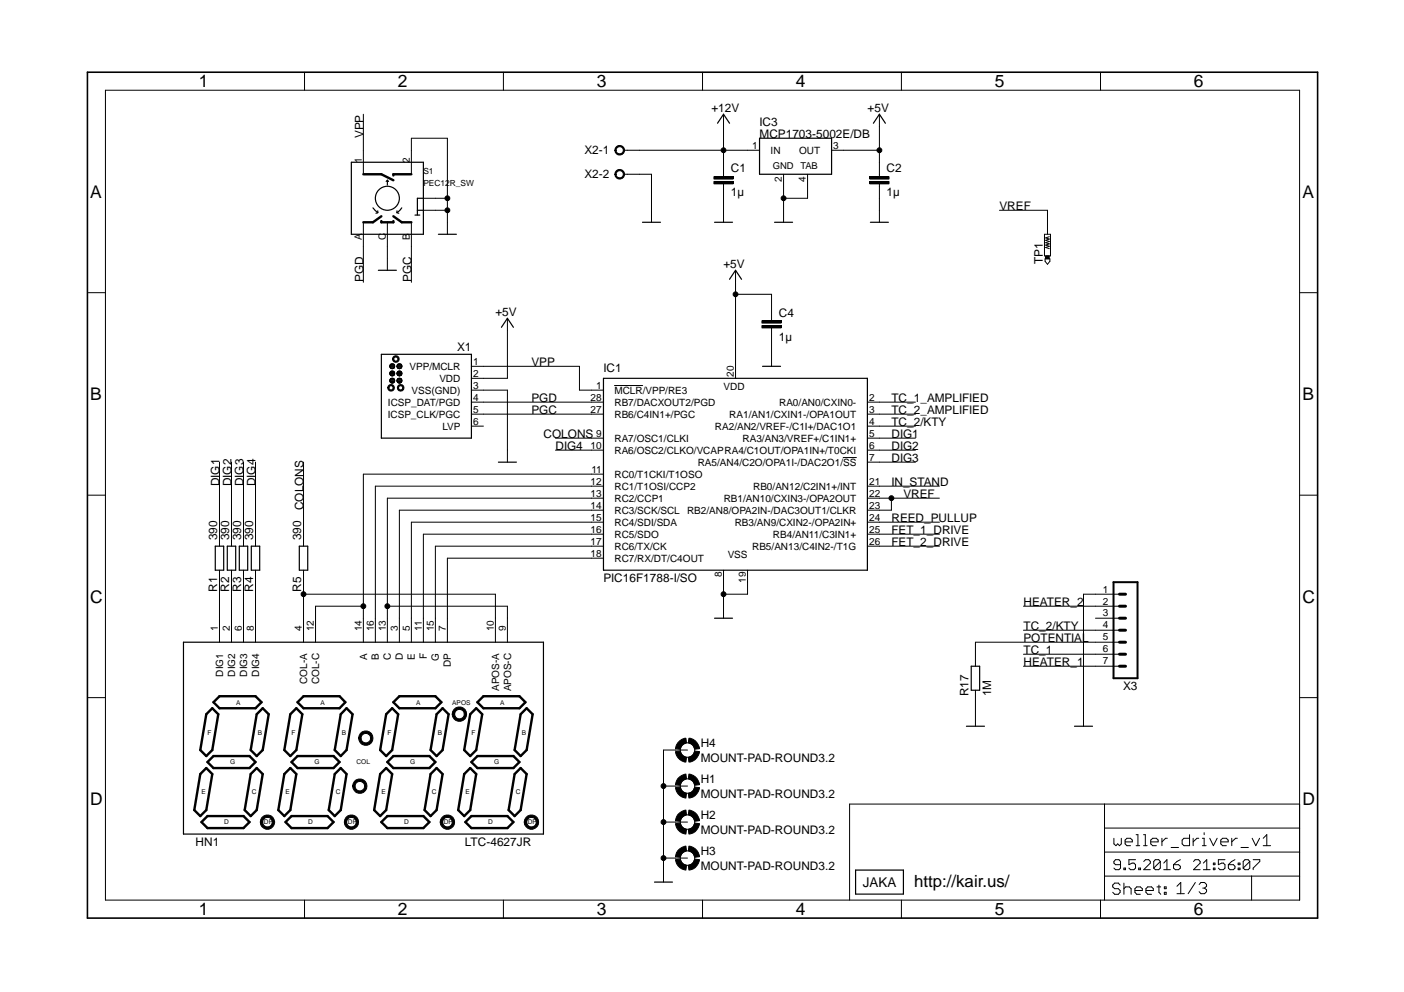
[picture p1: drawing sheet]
<svg xmlns="http://www.w3.org/2000/svg" width="297mm" height="210mm" viewBox="0 0 297 210" stroke-linecap="round" stroke-linejoin="round" font-family="sans-serif">
<g fill="none" stroke="#000" stroke-width=".21">
<path d="M22.3 19.1h252.7v171.4h-252.7zM64.4 15.3v3.8M106.5 15.3v3.8M148.6 15.3v3.8M190.7 15.3v3.8M232.8 15.3v3.8M76.9 24.2v12.7M87 36.9v-7.6h7.7v20.3M130.4 31a1.03 1.03 0 0 1 1.6 .3 1.03 1.03 0 0 1-.6 1.5 1.03 1.03 0 0 1-1.3-1h.2a.78 .78 0 0 1 1.2-.6 .78 .78 0 0 1 .1 1.3 .78 .78 0 0 1-1.2-.4l-.1-.3h-.2zM130.4 36.1a1.03 1.03 0 0 1 1.6 .3 1.03 1.03 0 0 1-.6 1.5 1.03 1.03 0 0 1-1.3-1h.2a.78 .78 0 0 1 1.2-.7 .78 .78 0 0 1 .1 1.3 .78 .78 0 0 1-1.2-.3l-.1-.3h-.2zM132 31.8h28.7M132 36.9h5.8v10.1"/>
<path d="M151 38.4h4.1v.5h-4.1zM151 37.4h4.1v.5h-4.1zM153.1 24.2v13.2M153.1 38.9v8.1M165.8 36.9v10.1M170.9 36.9v5.1h-5.1M175.9 31.8h10.2M184 38.4h4.1v.5h-4.1zM184 37.4h4.1v.5h-4.1zM186.1 24.2v13.2M186.1 38.9v8.1M76.9 47v12.7"/>
<path d="M82 47v10.2M87 47v12.7M89.6 42h5.1M89.6 44.5h5.1M155.6 57.2v22.9M211.5 44.5h10.1v5.1M221 49.6h1.2v4.5h-1.2zM221.1 54.8h1v.5l-.5 .6-.5-.6zM221.2 54.1h.8v.6h-.8zM222 50.1l-.8 .2 .8 .3-.8 .2 .8 .3-.8 .3 .8 .2-.8 .3 .8 .2-.8 .3 .8 .2M18.5 61.9h3.8M83.1 75.6a.7 .7 0 0 1 1.2-.1 .7 .7 0 0 1-.3 1.1 .7 .7 0 0 1-.9-.6h.2a.44 .44 0 0 1 .3-.4 .44 .44 0 0 1 .5 .1 .45 .45 0 0 1 0 .6 .45 .45 0 0 1-.6 .1l-.2-.4h-.2z"/>
<path d="M99.7 77.5h22.9v5h5.1M107.4 67.4v12.7h-7.7M155.6 62.3h7.6v5.6M161.2 68.9h4.1v.5h-4.1zM161.2 67.9h4.1v.5h-4.1zM163.2 69.4v8.1M275 61.9h3.8M46.4 97.8v17.8M49 97.8v17.8M51.5 97.8v17.8M54.1 97.8v17.8M64.2 97.8v17.8"/>
<path d="M82.1 81.7a.7 .7 0 0 1 1.2-.1 .7 .7 0 0 1-.3 1.1 .7 .7 0 0 1-1-.7h.3v-.2a.46 .46 0 0 1 .5-.2 .46 .46 0 0 1 .4 .4l-.1 .3a.43 .43 0 0 1-.5 .2 .43 .43 0 0 1-.3-.5h-.3zM84.2 81.7a.7 .7 0 0 1 1.1-.1 .7 .7 0 0 1-.3 1.1 .7 .7 0 0 1-.9-.7h.2l.1-.2a.46 .46 0 0 1 .5-.2 .46 .46 0 0 1 .3 .4l-.1 .3a.43 .43 0 0 1-.5 .2 .43 .43 0 0 1-.3-.5h-.2zM99.7 87.6h28M99.7 85.1h28M99.7 82.5h7.7v15.3M99.7 90.2h2.6M117.5 92.7h10.2M117.5 95.2h10.2M130 81.6h6M178.4 96.8h2.8M183.5 87.6h10.2M183.5 85.1h10.2"/>
<path d="M183.5 90.2h10.2M183.5 92.7h10.2M183.5 95.2h10.2M183.5 97.8h10.2M18.5 104.8h3.8M127.7 118.1h-33v17.8M127.7 102.9h-48.3v33M127.7 105.4h-45.7v30.5M127.7 107.9h-43.2v28M127.7 110.5h-40.7v25.4M127.7 113h-38.1v22.9M127.7 115.6h-35.6v20.3"/>
<path d="M127.7 100.3h-50.8v35.6M183.5 102.9h15.3M183.5 105.4h15.3M183.5 110.5h15.3M183.5 113h15.3M183.5 115.6h15.3M188.6 105.4v2.5h-5.1M275 104.8h3.8M46.4 120.6v15.3M49 120.6v15.3M51.5 120.6v15.3M54.1 120.6v15.3"/>
<path d="M64.2 120.6v15.3M64.2 125.7h40.6v10.2M76.9 128.3h-10.1v7.6M82 128.3h25.4v7.6M153.1 120.6v10.2M158.2 120.6v5.1h-5.1M216.5 128.3h20.4M216.5 133.3h20.4M216.5 138.4h20.4M231.8 130.8h5.1M236.9 125.7h-7.7v28M236.9 135.9h-30.5v5.1"/>
<path d="M18.5 147.6h3.8M76.2 155.2a1.53 1.53 0 0 1 2.5 .2 1.53 1.53 0 0 1-.9 2.3 1.53 1.53 0 0 1-1.9-1.5h.5a1.02 1.02 0 0 1 1.3-1 1.02 1.02 0 0 1 .4 1.6 1.02 1.02 0 0 1-1.6-.3l-.1-.3h-.5zM96.1 150.1a1.53 1.53 0 0 1 2.4 .2 1.53 1.53 0 0 1-.9 2.3 1.53 1.53 0 0 1-1.9-1.5h.5a1.02 1.02 0 0 1 1.3-1 1.02 1.02 0 0 1 .4 1.6 1.02 1.02 0 0 1-1.6-.2l-.1-.4h-.5l.1-.5zM142.9 159l1-.1a1.57 1.57 0 0 0 1.3 1.4l-.1 .9a2.45 2.45 0 0 1-2.2-2.2zM143.8 156.7l1.3-.5 .1 1a1.57 1.57 0 0 0-1.3 1.3l-1-.1a2.35 2.35 0 0 1 .9-1.7zM145.5 158.7h-5.1v27.9M145.8 156.2a2.44 2.44 0 0 1 2.2 2.2l-1 .1a1.56 1.56 0 0 0-1.4-1.3zM206.4 146v7.7M216.5 141h20.4M275 147.6h3.8M55.4 173a1.52 1.52 0 0 1 2.4 .1 1.52 1.52 0 0 1-.8 2.3 1.52 1.52 0 0 1-1.9-1.5h.5a1.01 1.01 0 0 1 1.4-.8 1.01 1.01 0 0 1 .2 1.7 1.01 1.01 0 0 1-1.6-.5v-.4h-.5zM73.2 173a1.52 1.52 0 0 1 2.4 .1 1.52 1.52 0 0 1-.8 2.3 1.52 1.52 0 0 1-1.9-1.5h.4a1.01 1.01 0 0 1 1.4-1 1.01 1.01 0 0 1 .4 1.7 1.01 1.01 0 0 1-1.7-.3l-.1-.4h-.4z"/>
<path d="M75 165.4a1.53 1.53 0 0 1 2.4 .2 1.53 1.53 0 0 1-.9 2.2 1.53 1.53 0 0 1-1.9-1.5h.5a1.02 1.02 0 0 1 1.4-.9 1.02 1.02 0 0 1 .4 1.6 1.02 1.02 0 0 1-1.7-.3l-.1-.4h-.5zM93.5 173a1.53 1.53 0 0 1 2.5 .2 1.53 1.53 0 0 1-.9 2.3 1.53 1.53 0 0 1-2-1.6h.5a1.01 1.01 0 0 1 1.4-1 1.01 1.01 0 0 1 .4 1.7 1.01 1.01 0 0 1-1.7-.3l-.1-.4h-.5l.1-.5zM111.3 173a1.53 1.53 0 0 1 2.4 .2 1.53 1.53 0 0 1-.9 2.3 1.53 1.53 0 0 1-1.9-1.6h.5a1.01 1.01 0 0 1 1.4-1 1.01 1.01 0 0 1 .4 1.7 1.01 1.01 0 0 1-1.7-.3l-.1-.4h-.5l.1-.5zM140.4 166.3h5.1M140.4 173.9h5.1M142.9 166.7l1-.2a1.47 1.47 0 0 0 1.3 1.4l-.1 1a2.45 2.45 0 0 1-2.2-2.2zM142.9 174.3l1-.1a1.47 1.47 0 0 0 1.3 1.3l-.1 1a2.45 2.45 0 0 1-2.2-2.2zM143.4 164.7a2.86 2.86 0 0 1 1.7-.9l.1 1a1.57 1.57 0 0 0-1.3 1.4l-1-.2zM143.4 172.3a2.86 2.86 0 0 1 1.7-.9l.1 1a1.57 1.57 0 0 0-1.3 1.4l-1-.1zM143.4 180a2.86 2.86 0 0 1 1.7-1l.1 1a1.46 1.46 0 0 0-1.3 1.4l-1-.1 .2-.9zM145.6 167.9a1.46 1.46 0 0 0 1.4-1.4l1 .2a2.57 2.57 0 0 1-2.2 2.2zM145.6 175.5a1.46 1.46 0 0 0 1.4-1.3l1 .1a2.57 2.57 0 0 1-2.2 2.2z"/>
<path d="M145.6 160.3a1.56 1.56 0 0 0 1.4-1.4l1 .1a2.57 2.57 0 0 1-2.2 2.2zM145.8 163.8a2.55 2.55 0 0 1 2.2 2.2l-1 .2a1.56 1.56 0 0 0-1.4-1.4zM145.8 171.4a2.55 2.55 0 0 1 2.2 2.3l-1 .1a1.56 1.56 0 0 0-1.4-1.4zM145.8 179a2.55 2.55 0 0 1 2.2 2.3l-1 .1a1.46 1.46 0 0 0-1.4-1.4zM233.7 170.1v20.4M233.7 175.2h41.3M235.7 177.4v1.2l.4 .3 .4-.3 .4 .3 .3-.3v-1.2M238 178.1h1.6v-.3l-.4-.4h-.8l-.4 .4v.8l.4 .3h.8M240.4 178.9h.7M240.4 176.6h.3v2.3M241.9 178.9h.8M241.9 176.6h.4v2.3"/>
<path d="M243.5 178.1h1.5v-.3l-.4-.4h-.7l-.4 .4v.8l.4 .3h.7M245.8 177.4v1.5M247 177.4h-.4l-.8 .7M247.8 179.3h1.5M251.7 176.6v2.3h-1.2l-.4-.3v-.8l.4-.4h1.2M252.4 177.4v1.5M253.6 177.4h-.4l-.8 .7M254.4 178.9h.8M254.4 177.4h.4v1.5M254.8 176.2v.4M255.9 177.4l.8 1.5 .8-1.5M258.3 178.1h1.5v-.3l-.3-.4h-.8l-.4 .4v.8l.4 .3h.8"/>
<path d="M260.6 177.4v1.5M261.8 177.4h-.4l-.8 .7M262.5 179.3h1.6M264.9 177.4l.8 1.5 .8-1.5M267.2 178.9h1.6M267.2 177.4l.8-.8v2.3M275 170.1h-95.3v20.4M64.4 190.5v3.8M106.5 190.5v3.8M140.4 181.6h5.1M142.9 181.9l1-.1a1.47 1.47 0 0 0 1.3 1.3l-.1 1a2.45 2.45 0 0 1-2.2-2.2zM145.6 183.1a1.46 1.46 0 0 0 1.4-1.3l1 .1a2.57 2.57 0 0 1-2.2 2.2z"/>
<path d="M148.6 190.5v3.8M190.7 190.5v3.8M232.8 190.5v3.8M233.7 185.4h41.3M233.7 180.3h41.3M237 187.3l-.4-.4h-.8l-.4 .4v.4l.4 .3h.8l.4 .4v.4l-.4 .4h-.8l-.4-.4M237.1 183h-1.1l-.3-.4v-.3l.3-.4h.7l.4 .4v1.4l-.4 .3h-.7l-.3-.3M237.8 183.7h.3v.3h-.3zM237.8 186.9v2.3M237.8 188l.4-.3h.7l.4 .3v1.2M240.1 188.4h1.6v-.4l-.4-.3h-.8l-.4 .3v.8l.4 .4h.8M240.2 181.9h-1.4v1.1l.7-.4h.4l.3 .4v.7l-.3 .3h-.7l-.4-.3"/>
<path d="M240.9 183.7h.4v.3h-.4zM242 182.3l.4-.4h.6l.4 .4v.3l-1.4 1.4h1.4M242.4 188.4h1.6v-.4l-.4-.3h-.8l-.4 .3v.8l.4 .4h.8M244.8 187.7h.8M245.2 187.3v1.5l.4 .4M245.5 182.3v1.4l-.4 .3h-.7l-.3-.3M245.5 182.3l-.4-.4h-.7l-.3 .4v1.4M245.5 182.3l-1.4 1.4M246.2 184h1.4M246.2 182.6l.7-.7v2.1M246.3 187.7h.4v.3h-.4zM246.3 188.8h.4v.4h-.4z"/>
<path d="M248.3 183h1l.4 .3v.4l-.4 .3h-.6l-.4-.3zM249 187.5l.8-.8v2.4M249 189.1h1.6M249.7 181.9l-.7 .4-.7 .7M252.5 182.3l.4-.4h.7l.3 .4v.3l-1.4 1.4h1.4M252.9 186.7l-1.5 2.4M253.7 187.2l.4-.5h.7l.5 .5v.3l-.5 .4M254.5 187.9h.3M254.6 184h1.4M254.6 182.6l.7-.7v2.1M254.8 187.9l.5 .4v.4l-.5 .4h-.7l-.4-.4M256.7 183.7h.3v.3h-.3z"/>
<path d="M256.7 182.6h.3v.4h-.3zM259.2 181.9h-1.4v1.1l1-.4 .4 .4v.7l-.4 .3h-.7l-.3-.3M259.9 183h1l.4 .3v.4l-.4 .3h-.7l-.3-.3zM261.3 181.9l-.7 .4-.7 .7M262 183.7h.3v.3h-.3zM262 182.6h.3v.4h-.3zM264.4 182.3v1.4l-.3 .3h-.7l-.4-.3M264.4 182.3l-.3-.4h-.7l-.4 .4v1.4M264.4 182.3l-1.4 1.4M264.8 185.4v5.1M265.1 181.9h1.4v.4l-1.4 1.4v.3"/>
<circle cx="153.1" cy="31.8" r=".51"/>
<circle cx="186" cy="31.8" r=".51"/>
<circle cx="94.6" cy="44.5" r=".51"/>
<circle cx="94.6" cy="42" r=".51"/>
<circle cx="165.8" cy="42" r=".51"/>
<circle cx="155.6" cy="62.3" r=".51"/>
<circle cx="188.6" cy="105.4" r=".51"/>
<circle cx="64.2" cy="125.7" r=".51"/>
<circle cx="76.9" cy="128.3" r=".51"/>
<circle cx="81.9" cy="128.3" r=".51"/>
<circle cx="153.1" cy="125.7" r=".51"/>
<circle cx="145.5" cy="158.7" r="1.53"/>
<circle cx="140.4" cy="173.9" r=".51"/>
<circle cx="140.4" cy="166.3" r=".51"/>
<circle cx="145.5" cy="166.3" r="1.53"/>
<circle cx="145.5" cy="173.9" r="1.53"/>
<circle cx="140.4" cy="181.6" r=".51"/>
<circle cx="145.5" cy="181.6" r="1.53"/>
</g>
<path d="M18.5 15.3h260.3v179h-260.3z" fill="none" stroke="#000" stroke-width=".34"/>
<g fill="none" stroke="#000" stroke-width=".25">
<path d="M74.3 34.3h15.3v15.3h-15.3zM82 38.1v1.1M82 38.1l.2 .3M82 38.1l-.3 .3M151.8 26.1l1.3-1.9 1.2 1.9M160.7 29.3h15.2v7.6h-15.2zM184.8 26.1l1.3-1.9 1.2 1.9M78.9 44l1 1M79.9 45l-.4 .1M79.9 44.6v.4M80 57.2h3.9M84 45l.4 .1"/>
<path d="M84 44.6v.4M85 44l-1 1M87.8 45.5h1M88.3 44.5h1.3M89.6 42h-1.3v3.5M92.7 49.6h3.9M135.9 47h3.8M151.2 47h3.8M154.3 59.1l1.3-1.9 1.3 1.9M163.9 47h3.8M184.1 47h3.9M80.7 75h19v17.7h-19z"/>
<path d="M82.5 77.5l.2 .4M82.5 77.5h1M82.5 79l.2 .4M82.5 79h1M82.5 77.7h.9M82.5 77.3h.9M82.5 79.2h.9M82.5 78.8h.9M82.6 77.1h.7M82.6 78.7h.7M82.7 77.9l.3 .1 .3-.1M82.7 77.9h.6"/>
<path d="M82.7 79.4l.3 .1 .3-.1M82.7 79.4h.6M83.4 77.3v.4M83.4 78.8v.4M83.4 77.3a.52 .52 0 0 0-.5-.3 .52 .52 0 0 0-.4 .5M83.4 77.7l-.1 .2M83.4 78.8a.52 .52 0 0 0-.5-.3 .52 .52 0 0 0-.4 .5M83.4 79.2l-.1 .2M84 77.5h1M84 77.5l.1 .2M84 79h1M84 79l.1 .2"/>
<path d="M84 77.7h1M84 77.3h1M84 79.2h1M84 78.8h1M84.1 78.8a.51 .51 0 0 1 .9 0M84.1 77.3a.51 .51 0 0 1 .9 0M84.1 79.2l.1 .2M84.1 77.3l-.1 .2M84.1 77.7l.1 .2M84.1 78.8l-.1 .2M84.2 77.1h.6M84.2 78.7h.6"/>
<path d="M84.2 77.9h.6M84.2 77.9l.3 .1 .3-.1M84.2 79.4h.6M84.2 79.4l.3 .1 .3-.1M85 77.3v.4M85 78.8v.4M85 77.7l-.2 .2M85 79.2l-.2 .2M106.1 69.3l1.3-1.9 1.2 1.9M161.3 77.5h3.8M82.5 80.6a.52 .52 0 0 1 .7-.5 .52 .52 0 0 1 .1 .8M82.5 80.6h1"/>
<path d="M82.5 80.6l.2 .3M82.5 80.7h.9M82.5 80.3h.9M82.6 80.2h.7M82.7 80.9h.6M82.7 80.9l.3 .2 .3-.2M84 80.6a.52 .52 0 0 1 .7-.5 .52 .52 0 0 1 .1 .8M84 80.6l.2 .3M84 80.6h1M84 80.7h1M84 80.3h1M84.2 80.2h.6"/>
<path d="M84.2 80.9l.3 .2 .3-.2M84.2 80.9h.6M105.4 97.8h3.9M127.7 80.1h55.8v40.5h-55.8zM45.5 115.6h1.8v5h-1.8zM48.1 115.6h1.8v5h-1.8zM50.6 115.6h1.8v5h-1.8zM53.2 115.6h1.7v5h-1.7zM63.3 115.6h1.8v5h-1.8zM38.8 135.9h76.2v40.6h-76.2zM151.2 130.8h3.8M204.5 153.7h3.8"/>
<path d="M205.5 141h1.8v5h-1.8zM227.3 153.7h3.8M138.5 186.6h3.8M181 184.1h10.1v5.1h-10.1z"/>
<circle cx="82" cy="42" r="2.54"/>
</g>
<g fill="#000">
<path d="M130.4 31a1.03 1.03 0 0 1 1.6 .3 1.03 1.03 0 0 1-.6 1.5 1.03 1.03 0 0 1-1.3-1h.2a.78 .78 0 0 1 1.2-.6 .78 .78 0 0 1 .1 1.3 .78 .78 0 0 1-1.2-.4l-.1-.3h-.2z" fill-rule="evenodd"/>
<path d="M130.4 36.1a1.03 1.03 0 0 1 1.6 .3 1.03 1.03 0 0 1-.6 1.5 1.03 1.03 0 0 1-1.3-1h.2a.78 .78 0 0 1 1.2-.7 .78 .78 0 0 1 .1 1.3 .78 .78 0 0 1-1.2-.3l-.1-.3h-.2z" fill-rule="evenodd"/>
<path d="M151 38.4h4.1v.5h-4.1z" fill-rule="evenodd"/>
<path d="M151 37.4h4.1v.5h-4.1z" fill-rule="evenodd"/>
<path d="M184 38.4h4.1v.5h-4.1z" fill-rule="evenodd"/>
<path d="M184 37.4h4.1v.5h-4.1z" fill-rule="evenodd"/>
<path d="M221.2 54.1h.8v.6h-.8z" fill-rule="evenodd"/>
<path d="M83.1 75.6a.7 .7 0 0 1 1.2-.1 .7 .7 0 0 1-.3 1.1 .7 .7 0 0 1-.9-.6h.2a.44 .44 0 0 1 .3-.4 .44 .44 0 0 1 .5 .1 .45 .45 0 0 1 0 .6 .45 .45 0 0 1-.6 .1l-.2-.4h-.2z" fill-rule="evenodd"/>
<path d="M161.2 68.9h4.1v.5h-4.1z" fill-rule="evenodd"/>
<path d="M161.2 67.9h4.1v.5h-4.1z" fill-rule="evenodd"/>
<path d="M82.1 81.7a.7 .7 0 0 1 1.2-.1 .7 .7 0 0 1-.3 1.1 .7 .7 0 0 1-1-.7h.3v-.2a.46 .46 0 0 1 .5-.2 .46 .46 0 0 1 .4 .4l-.1 .3a.43 .43 0 0 1-.5 .2 .43 .43 0 0 1-.3-.5h-.3z" fill-rule="evenodd"/>
<path d="M84.2 81.7a.7 .7 0 0 1 1.1-.1 .7 .7 0 0 1-.3 1.1 .7 .7 0 0 1-.9-.7h.2l.1-.2a.46 .46 0 0 1 .5-.2 .46 .46 0 0 1 .3 .4l-.1 .3a.43 .43 0 0 1-.5 .2 .43 .43 0 0 1-.3-.5h-.2z" fill-rule="evenodd"/>
<path d="M76.2 155.2a1.53 1.53 0 0 1 2.5 .2 1.53 1.53 0 0 1-.9 2.3 1.53 1.53 0 0 1-1.9-1.5h.5a1.02 1.02 0 0 1 1.3-1 1.02 1.02 0 0 1 .4 1.6 1.02 1.02 0 0 1-1.6-.3l-.1-.3h-.5z" fill-rule="evenodd"/>
<path d="M96.1 150.1a1.53 1.53 0 0 1 2.4 .2 1.53 1.53 0 0 1-.9 2.3 1.53 1.53 0 0 1-1.9-1.5h.5a1.02 1.02 0 0 1 1.3-1 1.02 1.02 0 0 1 .4 1.6 1.02 1.02 0 0 1-1.6-.2l-.1-.4h-.5l.1-.5z" fill-rule="evenodd"/>
<path d="M142.9 159l1-.1a1.57 1.57 0 0 0 1.3 1.4l-.1 .9a2.45 2.45 0 0 1-2.2-2.2z" fill-rule="evenodd"/>
<path d="M143.8 156.7l1.3-.5 .1 1a1.57 1.57 0 0 0-1.3 1.3l-1-.1a2.35 2.35 0 0 1 .9-1.7z" fill-rule="evenodd"/>
<path d="M145.8 156.2a2.44 2.44 0 0 1 2.2 2.2l-1 .1a1.56 1.56 0 0 0-1.4-1.3z" fill-rule="evenodd"/>
<path d="M55.4 173a1.52 1.52 0 0 1 2.4 .1 1.52 1.52 0 0 1-.8 2.3 1.52 1.52 0 0 1-1.9-1.5h.5a1.01 1.01 0 0 1 1.4-.8 1.01 1.01 0 0 1 .2 1.7 1.01 1.01 0 0 1-1.6-.5v-.4h-.5z" fill-rule="evenodd"/>
<path d="M73.2 173a1.52 1.52 0 0 1 2.4 .1 1.52 1.52 0 0 1-.8 2.3 1.52 1.52 0 0 1-1.9-1.5h.4a1.01 1.01 0 0 1 1.4-1 1.01 1.01 0 0 1 .4 1.7 1.01 1.01 0 0 1-1.7-.3l-.1-.4h-.4z" fill-rule="evenodd"/>
<path d="M75 165.4a1.53 1.53 0 0 1 2.4 .2 1.53 1.53 0 0 1-.9 2.2 1.53 1.53 0 0 1-1.9-1.5h.5a1.02 1.02 0 0 1 1.4-.9 1.02 1.02 0 0 1 .4 1.6 1.02 1.02 0 0 1-1.7-.3l-.1-.4h-.5z" fill-rule="evenodd"/>
<path d="M93.5 173a1.53 1.53 0 0 1 2.5 .2 1.53 1.53 0 0 1-.9 2.3 1.53 1.53 0 0 1-2-1.6h.5a1.01 1.01 0 0 1 1.4-1 1.01 1.01 0 0 1 .4 1.7 1.01 1.01 0 0 1-1.7-.3l-.1-.4h-.5l.1-.5z" fill-rule="evenodd"/>
<path d="M111.3 173a1.53 1.53 0 0 1 2.4 .2 1.53 1.53 0 0 1-.9 2.3 1.53 1.53 0 0 1-1.9-1.6h.5a1.01 1.01 0 0 1 1.4-1 1.01 1.01 0 0 1 .4 1.7 1.01 1.01 0 0 1-1.7-.3l-.1-.4h-.5l.1-.5z" fill-rule="evenodd"/>
<path d="M142.9 166.7l1-.2a1.47 1.47 0 0 0 1.3 1.4l-.1 1a2.45 2.45 0 0 1-2.2-2.2z" fill-rule="evenodd"/>
<path d="M142.9 174.3l1-.1a1.47 1.47 0 0 0 1.3 1.3l-.1 1a2.45 2.45 0 0 1-2.2-2.2z" fill-rule="evenodd"/>
<path d="M143.4 164.7a2.86 2.86 0 0 1 1.7-.9l.1 1a1.57 1.57 0 0 0-1.3 1.4l-1-.2z" fill-rule="evenodd"/>
<path d="M143.4 172.3a2.86 2.86 0 0 1 1.7-.9l.1 1a1.57 1.57 0 0 0-1.3 1.4l-1-.1z" fill-rule="evenodd"/>
<path d="M145.6 167.9a1.46 1.46 0 0 0 1.4-1.4l1 .2a2.57 2.57 0 0 1-2.2 2.2z" fill-rule="evenodd"/>
<path d="M145.6 175.5a1.46 1.46 0 0 0 1.4-1.3l1 .1a2.57 2.57 0 0 1-2.2 2.2z" fill-rule="evenodd"/>
<path d="M145.6 160.3a1.56 1.56 0 0 0 1.4-1.4l1 .1a2.57 2.57 0 0 1-2.2 2.2z" fill-rule="evenodd"/>
<path d="M145.8 163.8a2.55 2.55 0 0 1 2.2 2.2l-1 .2a1.56 1.56 0 0 0-1.4-1.4z" fill-rule="evenodd"/>
<path d="M145.8 171.4a2.55 2.55 0 0 1 2.2 2.3l-1 .1a1.56 1.56 0 0 0-1.4-1.4z" fill-rule="evenodd"/>
<path d="M142.9 181.9l1-.1a1.47 1.47 0 0 0 1.3 1.3l-.1 1a2.45 2.45 0 0 1-2.2-2.2z" fill-rule="evenodd"/>
<path d="M143.4 180a2.86 2.86 0 0 1 1.7-1l.1 1a1.46 1.46 0 0 0-1.3 1.4l-1-.1 .2-.9z" fill-rule="evenodd"/>
<path d="M145.6 183.1a1.46 1.46 0 0 0 1.4-1.3l1 .1a2.57 2.57 0 0 1-2.2 2.2z" fill-rule="evenodd"/>
<path d="M145.8 179a2.55 2.55 0 0 1 2.2 2.3l-1 .1a1.46 1.46 0 0 0-1.4-1.4z" fill-rule="evenodd"/>
<circle cx="153.1" cy="31.8" r=".51"/>
<circle cx="186" cy="31.8" r=".51"/>
<circle cx="94.6" cy="44.5" r=".51"/>
<circle cx="94.6" cy="42" r=".51"/>
<circle cx="165.8" cy="42" r=".51"/>
<circle cx="155.6" cy="62.3" r=".51"/>
<circle cx="188.6" cy="105.4" r=".51"/>
<circle cx="64.2" cy="125.7" r=".51"/>
<circle cx="76.9" cy="128.3" r=".51"/>
<circle cx="81.9" cy="128.3" r=".51"/>
<circle cx="153.1" cy="125.7" r=".51"/>
<circle cx="140.4" cy="173.9" r=".51"/>
<circle cx="140.4" cy="166.3" r=".51"/>
<circle cx="140.4" cy="181.6" r=".51"/>
</g>
<g fill="none" stroke="#000" stroke-width=".51">
<path d="M76.9 36.9h3.8l2.5 1.2M87 36.9h-3.8v.2M80.7 45.8l-1.8 1.2h-2M80.7 46.8v.2h2.5v-.2M83.2 45.8l1.8 1.2h2M44.9 149.9l1.3 1.2-1.3 7.6-1.3 1.3-1.2-1.3 1.2-7.6zM45.2 148.6l1.2-1.3h7.7l1.2 1.3-1.2 1.3h-7.7zM55.6 149.9l1.3 1.2-1.3 7.6-1.3 1.3-1.3-1.3 1.3-7.6zM62.7 149.9l1.3 1.2-1.3 7.6-1.3 1.3-1.2-1.3 1.2-7.6zM62.9 148.6l1.3-1.3h7.6l1.3 1.3-1.3 1.3h-7.6zM73.3 149.9l1.3 1.2-1.3 7.6-1.2 1.3-1.3-1.3 1.3-7.6zM83 149.9l1.2 1.2-1.2 7.6-1.3 1.3-1.3-1.3 1.3-7.6z"/>
<path d="M83.2 148.6l1.3-1.3h7.6l1.3 1.3-1.3 1.3h-7.6zM92.4 151.1l1.2-1.2 1.3 1.2-1.3 7.6-1.2 1.3-1.3-1.3zM100.7 149.9l1.3 1.2-1.3 7.6-1.2 1.3-1.3-1.3 1.3-7.6zM101 148.6l1.3-1.3h7.6l1.3 1.3-1.3 1.3h-7.6zM111.4 149.9l1.3 1.2-1.3 7.6-1.3 1.3-1.2-1.3 1.2-7.6zM42.4 163.8l1.2-1.3 1.3 1.3-1.3 7.6-1.2 1.3-1.3-1.3zM42.6 173.9l1.3-1.2h7.6l1.3 1.2-1.3 1.3h-7.6zM43.9 161.2l1.3-1.2h7.6l1.3 1.2-1.3 1.3h-7.6zM54.3 162.5l1.3 1.3-1.3 7.6-1.3 1.3-1.2-1.3 1.2-7.6zM60.4 173.9l1.3-1.2h7.6l1.3 1.2-1.3 1.3h-7.6zM61.4 162.5l1.3 1.3-1.3 7.6-1.2 1.3-1.3-1.3 1.3-7.6zM61.7 161.2l1.2-1.2h7.7l1.2 1.2-1.2 1.3h-7.7z"/>
<path d="M72.1 162.5l1.2 1.3-1.2 7.6-1.3 1.3-1.2-1.3 1.2-7.6zM80.7 173.9l1.3-1.2h7.6l1.2 1.2-1.2 1.3h-7.6zM81.7 162.5l1.3 1.3-1.3 7.6-1.3 1.3-1.2-1.3 1.2-7.6zM82 161.2l1.2-1.2h7.6l1.3 1.2-1.3 1.3h-7.6zM92.4 162.5l1.2 1.3-1.2 7.6-1.3 1.3-1.3-1.3 1.3-7.6zM98.5 173.9l1.2-1.2h7.7l1.2 1.2-1.2 1.3h-7.7zM99.5 162.5l1.2 1.3-1.2 7.6-1.3 1.3-1.3-1.3 1.3-7.6zM99.7 161.2l1.3-1.2h7.6l1.3 1.2-1.3 1.3h-7.6zM110.1 162.5l1.3 1.3-1.3 7.6-1.2 1.3-1.3-1.3 1.3-7.6z"/>
</g>
<path d="M235.6 123.2h5.1v20.3h-5.1z" fill="none" stroke="#000" stroke-width=".42"/>
<path d="M236.9 130.8h1.2M236.9 128.3h1.2M236.9 125.7h1.2M236.9 135.9h1.2M236.9 133.3h1.2M236.9 138.4h1.2M236.9 141h1.2" fill="none" stroke="#000" stroke-width=".63"/>
<g font-size="3.7">
<text x="42" y="18.5">1</text>
<text x="84.2" y="18.5">2</text>
<text x="126.3" y="18.5">3</text>
<text x="168.4" y="18.5">4</text>
<text x="210.5" y="18.5">5</text>
<text x="252.6" y="18.5">6</text>
<text x="19.1" y="41.8">A</text>
<text x="275.5" y="41.8">A</text>
<text x="19.1" y="84.7">B</text>
<text x="275.5" y="84.7">B</text>
<text x="19.1" y="127.5">C</text>
<text x="275.5" y="127.5">C</text>
<text x="19.1" y="170.3">D</text>
<text x="275.5" y="170.3">D</text>
<text x="42" y="193.7">1</text>
<text x="84.2" y="193.7">2</text>
<text x="126.3" y="193.7">3</text>
<text x="168.4" y="193.7">4</text>
<text x="210.5" y="193.7">5</text>
<text x="252.6" y="193.7">6</text>
</g>
<text font-size="3.6" x="193.4" y="187.7">http://kair.us/</text>
<text font-size="2.8" x="182.5" y="187.7">JAKA</text>
<g font-size="2.5">
<text x="150.5" y="23.7">+12V</text>
<text x="183.6" y="23.7">+5V</text>
<text x="76.9" y="29.3" transform="rotate(-90 76.9 29.3)">VPP</text>
<text x="160.7" y="29.3">MCP1703-5002E/DB</text>
<text x="160.7" y="26.7">IC3</text>
<text x="123.7" y="32.7">X2-1</text>
<text x="123.7" y="37.8">X2-2</text>
<text x="154.6" y="41.6">1µ</text>
<text x="154.6" y="36.5">C1</text>
<text x="187.6" y="36.5">C2</text>
<text x="187.6" y="41.6">1µ</text>
<text x="211.5" y="44.5">VREF</text>
<text x="76.9" y="59.7" transform="rotate(-90 76.9 59.7)">PGD</text>
<text x="87" y="59.7" transform="rotate(-90 87 59.7)">PGC</text>
<text x="153.1" y="56.7">+5V</text>
<text x="220.6" y="55.9" transform="rotate(-90 220.6 55.9)">TP1</text>
<text x="104.8" y="66.8">+5V</text>
<text x="164.8" y="67">C4</text>
<text x="96.7" y="74.2">X1</text>
<text x="112.4" y="77.5">VPP</text>
<text x="164.8" y="72.1">1µ</text>
<text x="127.7" y="78.8">IC1</text>
<text x="112.4" y="85.1">PGD</text>
<text x="112.4" y="87.6">PGC</text>
<text x="188.6" y="87.6">TC_2_AMPLIFIED</text>
<text x="188.6" y="85.1">TC_1_AMPLIFIED</text>
<text x="115" y="92.7">COLONS</text>
<text x="117.5" y="95.2">DIG4</text>
<text x="188.6" y="92.7">DIG1</text>
<text x="188.6" y="95.2">DIG2</text>
<text x="188.6" y="90.2">TC_2/KTY</text>
<text x="188.6" y="97.8">DIG3</text>
<text x="46.4" y="102.9" transform="rotate(-90 46.4 102.9)">DIG1</text>
<text x="49" y="102.9" transform="rotate(-90 49 102.9)">DIG2</text>
<text x="51.5" y="102.9" transform="rotate(-90 51.5 102.9)">DIG3</text>
<text x="54.1" y="102.9" transform="rotate(-90 54.1 102.9)">DIG4</text>
<text x="64.2" y="107.9" transform="rotate(-90 64.2 107.9)">COLONS</text>
<text x="188.6" y="102.9">IN_STAND</text>
<text x="191.1" y="105.4">VREF</text>
<text x="188.6" y="110.5">REED_PULLUP</text>
<text x="188.6" y="113">FET_1_DRIVE</text>
<text x="45.9" y="114.3" transform="rotate(-90 45.9 114.3)">390</text>
<text x="48.5" y="114.3" transform="rotate(-90 48.5 114.3)">390</text>
<text x="51" y="114.3" transform="rotate(-90 51 114.3)">390</text>
<text x="53.5" y="114.3" transform="rotate(-90 53.5 114.3)">390</text>
<text x="63.7" y="114.3" transform="rotate(-90 63.7 114.3)">390</text>
<text x="188.6" y="115.6">FET_2_DRIVE</text>
<text x="45.9" y="125.2" transform="rotate(-90 45.9 125.2)">R1</text>
<text x="48.5" y="125.2" transform="rotate(-90 48.5 125.2)">R2</text>
<text x="51" y="125.2" transform="rotate(-90 51 125.2)">R3</text>
<text x="53.5" y="125.2" transform="rotate(-90 53.5 125.2)">R4</text>
<text x="63.7" y="125.2" transform="rotate(-90 63.7 125.2)">R5</text>
<text x="127.7" y="123.2">PIC16F1788-I/SO</text>
<text x="216.5" y="128.3">HEATER_2</text>
<text x="216.5" y="133.3">TC_2/KTY</text>
<text x="216.5" y="135.9">POTENTIAL</text>
<text x="216.5" y="138.4">TC_1</text>
<text x="216.5" y="141">HEATER_1</text>
<text x="204.9" y="147.3" transform="rotate(-90 204.9 147.3)">R17</text>
<text x="209.7" y="147.3" transform="rotate(-90 209.7 147.3)">1M</text>
<text x="237.6" y="146">X3</text>
<text x="148.2" y="161.2">MOUNT-PAD-ROUND3.2</text>
<text x="148.2" y="158.2">H4</text>
<text x="148.2" y="165.8">H1</text>
<text x="148.2" y="168.8">MOUNT-PAD-ROUND3.2</text>
<text x="148.2" y="173.4">H2</text>
<text x="41.4" y="179">HN1</text>
<text x="98.3" y="179">LTC-4627JR</text>
<text x="148.2" y="176.4">MOUNT-PAD-ROUND3.2</text>
<text x="148.2" y="184">MOUNT-PAD-ROUND3.2</text>
<text x="148.2" y="181">H3</text>
</g>
<g font-size="2.1">
<text x="76.5" y="34.5" transform="rotate(-90 76.5 34.5)">1</text>
<text x="86.7" y="34.5" transform="rotate(-90 86.7 34.5)">2</text>
<text x="159.1" y="31.5">1</text>
<text x="163" y="32.6">IN</text>
<text x="169.1" y="32.6">OUT</text>
<text x="176.3" y="31.5">3</text>
<text x="165.4" y="38.4" transform="rotate(-90 165.4 38.4)">2</text>
<text x="170.5" y="38.4" transform="rotate(-90 170.5 38.4)">4</text>
<text x="76.5" y="50.8" transform="rotate(-90 76.5 50.8)">A</text>
<text x="81.6" y="50.9" transform="rotate(-90 81.6 50.9)">C</text>
<text x="86.7" y="50.8" transform="rotate(-90 86.7 50.8)">B</text>
<text x="100.1" y="77.1">1</text>
<text x="86.7" y="78.3">VPP/MCLR</text>
<text x="87.1" y="83.4">VSS(GND)</text>
<text x="93" y="80.8">VDD</text>
<text x="100.1" y="79.7">2</text>
<text x="100.1" y="82.2">3</text>
<text x="126.2" y="82.2">1</text>
<text x="130" y="83.4">MCLR/VPP/RE3</text>
<text x="153.1" y="82.6">VDD</text>
<text x="155.2" y="79.7" transform="rotate(-90 155.2 79.7)">20</text>
<text x="82" y="88.4">ICSP_CLK/PGC</text>
<text x="82.1" y="85.9">ICSP_DAT/PGD</text>
<text x="100.1" y="84.8">4</text>
<text x="100.1" y="87.3">5</text>
<text x="100.1" y="89.8">6</text>
<text x="125" y="87.3">27</text>
<text x="125" y="84.8">28</text>
<text x="130" y="88.4">RB6/C4IN1+/PGC</text>
<text x="130" y="85.9">RB7/DACXOUT2/PGD</text>
<text x="154.3" y="88.4">RA1/AN1/CXIN1-/OPA1OUT</text>
<text x="164.8" y="85.9">RA0/AN0/CXIN0-</text>
<text x="183.9" y="84.8">2</text>
<text x="183.9" y="87.3">3</text>
<text x="183.9" y="89.8">4</text>
<text x="93.6" y="90.9">LVP</text>
<text x="125" y="94.9">10</text>
<text x="126.2" y="92.4">9</text>
<text x="130" y="93.5">RA7/OSC1/CLKI</text>
<text x="151.3" y="90.9">RA2/AN2/VREF-/C1I+/DAC1O1</text>
<text x="157.1" y="93.5">RA3/AN3/VREF+/C1IN1+</text>
<text x="183.9" y="92.4">5</text>
<text x="183.9" y="94.9">6</text>
<text x="125.1" y="100">11</text>
<text x="130" y="96">RA6/OSC2/CLKO/VCAPRA4/C1OUT/OPA1IN+/T0CKI</text>
<text x="130" y="101.1">RC0/T1CKI/T1OSO</text>
<text x="147.6" y="98.6">RA5/AN4/C2O/OPA1I-/DAC2O1/SS</text>
<text x="183.9" y="97.5">7</text>
<text x="125" y="102.5">12</text>
<text x="125" y="105.1">13</text>
<text x="125" y="107.6">14</text>
<text x="130" y="103.6">RC1/T1OSI/CCP2</text>
<text x="130" y="106.2">RC2/CCP1</text>
<text x="153.1" y="106.2">RB1/AN10/CXIN3-/OPA2OUT</text>
<text x="159.3" y="103.6">RB0/AN12/C2IN1+/INT</text>
<text x="183.9" y="102.5">21</text>
<text x="183.9" y="105.1">22</text>
<text x="183.9" y="107.6">23</text>
<text x="125" y="110.2">15</text>
<text x="125" y="112.7">16</text>
<text x="130" y="108.7">RC3/SCK/SCL</text>
<text x="130" y="111.3">RC4/SDI/SDA</text>
<text x="130" y="113.8">RC5/SDO</text>
<text x="145.4" y="108.7">RB2/AN8/OPA2IN-/DAC3OUT1/CLKR</text>
<text x="155.4" y="111.3">RB3/AN9/CXIN2-/OPA2IN+</text>
<text x="163.5" y="113.8">RB4/AN11/C3IN1+</text>
<text x="183.9" y="110.2">24</text>
<text x="183.9" y="112.7">25</text>
<text x="125" y="115.2">17</text>
<text x="125" y="117.8">18</text>
<text x="130" y="116.3">RC6/TX/CK</text>
<text x="130" y="118.9">RC7/RX/DT/C4OUT</text>
<text x="154" y="118.1">VSS</text>
<text x="159.1" y="116.3">RB5/AN13/C4IN2-/T1G</text>
<text x="183.9" y="115.2">26</text>
<text x="152.7" y="122.2" transform="rotate(-90 152.7 122.2)">8</text>
<text x="157.8" y="123.4" transform="rotate(-90 157.8 123.4)">19</text>
<text x="233.3" y="125.4">1</text>
<text x="233.3" y="127.9">2</text>
<text x="233.3" y="130.4">3</text>
<text x="46.1" y="133.6" transform="rotate(-90 46.1 133.6)">1</text>
<text x="48.6" y="133.6" transform="rotate(-90 48.6 133.6)">2</text>
<text x="51.1" y="133.6" transform="rotate(-90 51.1 133.6)">6</text>
<text x="53.7" y="133.6" transform="rotate(-90 53.7 133.6)">8</text>
<text x="63.8" y="133.6" transform="rotate(-90 63.8 133.6)">4</text>
<text x="66.4" y="133.6" transform="rotate(-90 66.4 133.6)">12</text>
<text x="76.5" y="133.6" transform="rotate(-90 76.5 133.6)">14</text>
<text x="79.1" y="133.6" transform="rotate(-90 79.1 133.6)">16</text>
<text x="81.6" y="133.6" transform="rotate(-90 81.6 133.6)">13</text>
<text x="84.2" y="133.6" transform="rotate(-90 84.2 133.6)">3</text>
<text x="86.7" y="133.6" transform="rotate(-90 86.7 133.6)">5</text>
<text x="89.2" y="133.6" transform="rotate(-90 89.2 133.6)">11</text>
<text x="91.8" y="133.6" transform="rotate(-90 91.8 133.6)">15</text>
<text x="94.3" y="133.6" transform="rotate(-90 94.3 133.6)">7</text>
<text x="104.5" y="133.6" transform="rotate(-90 104.5 133.6)">10</text>
<text x="107" y="133.6" transform="rotate(-90 107 133.6)">9</text>
<text x="233.3" y="133">4</text>
<text x="233.3" y="135.5">5</text>
<text x="47.2" y="143.2" transform="rotate(-90 47.2 143.2)">DIG1</text>
<text x="49.7" y="143.2" transform="rotate(-90 49.7 143.2)">DIG2</text>
<text x="52.3" y="143.2" transform="rotate(-90 52.3 143.2)">DIG3</text>
<text x="54.8" y="143.2" transform="rotate(-90 54.8 143.2)">DIG4</text>
<text x="77.7" y="139.6" transform="rotate(-90 77.7 139.6)">A</text>
<text x="80.2" y="139.6" transform="rotate(-90 80.2 139.6)">B</text>
<text x="82.7" y="139.7" transform="rotate(-90 82.7 139.7)">C</text>
<text x="85.3" y="139.7" transform="rotate(-90 85.3 139.7)">D</text>
<text x="87.8" y="139.6" transform="rotate(-90 87.8 139.6)">E</text>
<text x="90.3" y="139.5" transform="rotate(-90 90.3 139.5)">F</text>
<text x="92.9" y="139.9" transform="rotate(-90 92.9 139.9)">G</text>
<text x="95.4" y="141.1" transform="rotate(-90 95.4 141.1)">DP</text>
<text x="233.3" y="138">6</text>
<text x="233.3" y="140.6">7</text>
<text x="65" y="144.7" transform="rotate(-90 65 144.7)">COL-A</text>
<text x="67.5" y="144.8" transform="rotate(-90 67.5 144.8)">COL-C</text>
<text x="105.6" y="146.2" transform="rotate(-90 105.6 146.2)">APOS-A</text>
<text x="108.1" y="146.3" transform="rotate(-90 108.1 146.3)">APOS-C</text>
</g>
<g font-size="2">
<text x="163.5" y="35.9">GND</text>
<text x="169.3" y="35.9">TAB</text>
</g>
<g font-size="1.8">
<text x="89.6" y="39.4">PEC12R_SW</text>
<text x="89.6" y="36.9">S1</text>
</g>
<g font-size="1.4">
<text x="50" y="149.1">A</text>
<text x="67.8" y="149.1">A</text>
<text x="88.1" y="149.1">A</text>
<text x="95.7" y="149.1">APOS</text>
<text x="105.8" y="149.1">A</text>
<text x="43.9" y="155.4">F</text>
<text x="54.6" y="155.4">B</text>
<text x="61.7" y="155.4">F</text>
<text x="72.3" y="155.4">B</text>
<text x="82" y="155.4">F</text>
<text x="92.6" y="155.4">B</text>
<text x="99.7" y="155.4">F</text>
<text x="110.4" y="155.4">B</text>
<text x="48.7" y="161.8">G</text>
<text x="66.5" y="161.8">G</text>
<text x="75.4" y="161.8">COL</text>
<text x="86.8" y="161.8">G</text>
<text x="104.6" y="161.8">G</text>
<text x="42.6" y="168.1">E</text>
<text x="53.3" y="168.1">C</text>
<text x="60.4" y="168.1">E</text>
<text x="71.1" y="168.1">C</text>
<text x="80.7" y="168.1">E</text>
<text x="91.4" y="168.1">C</text>
<text x="98.5" y="168.1">E</text>
<text x="109.1" y="168.1">C</text>
<text x="47.5" y="174.5">D</text>
<text x="55.8" y="174.5">DP</text>
<text x="65.2" y="174.5">D</text>
<text x="73.6" y="174.5">DP</text>
<text x="85.5" y="174.5">D</text>
<text x="93.9" y="174.5">DP</text>
<text x="103.3" y="174.5">D</text>
<text x="111.7" y="174.5">DP</text>
</g>
</svg>
